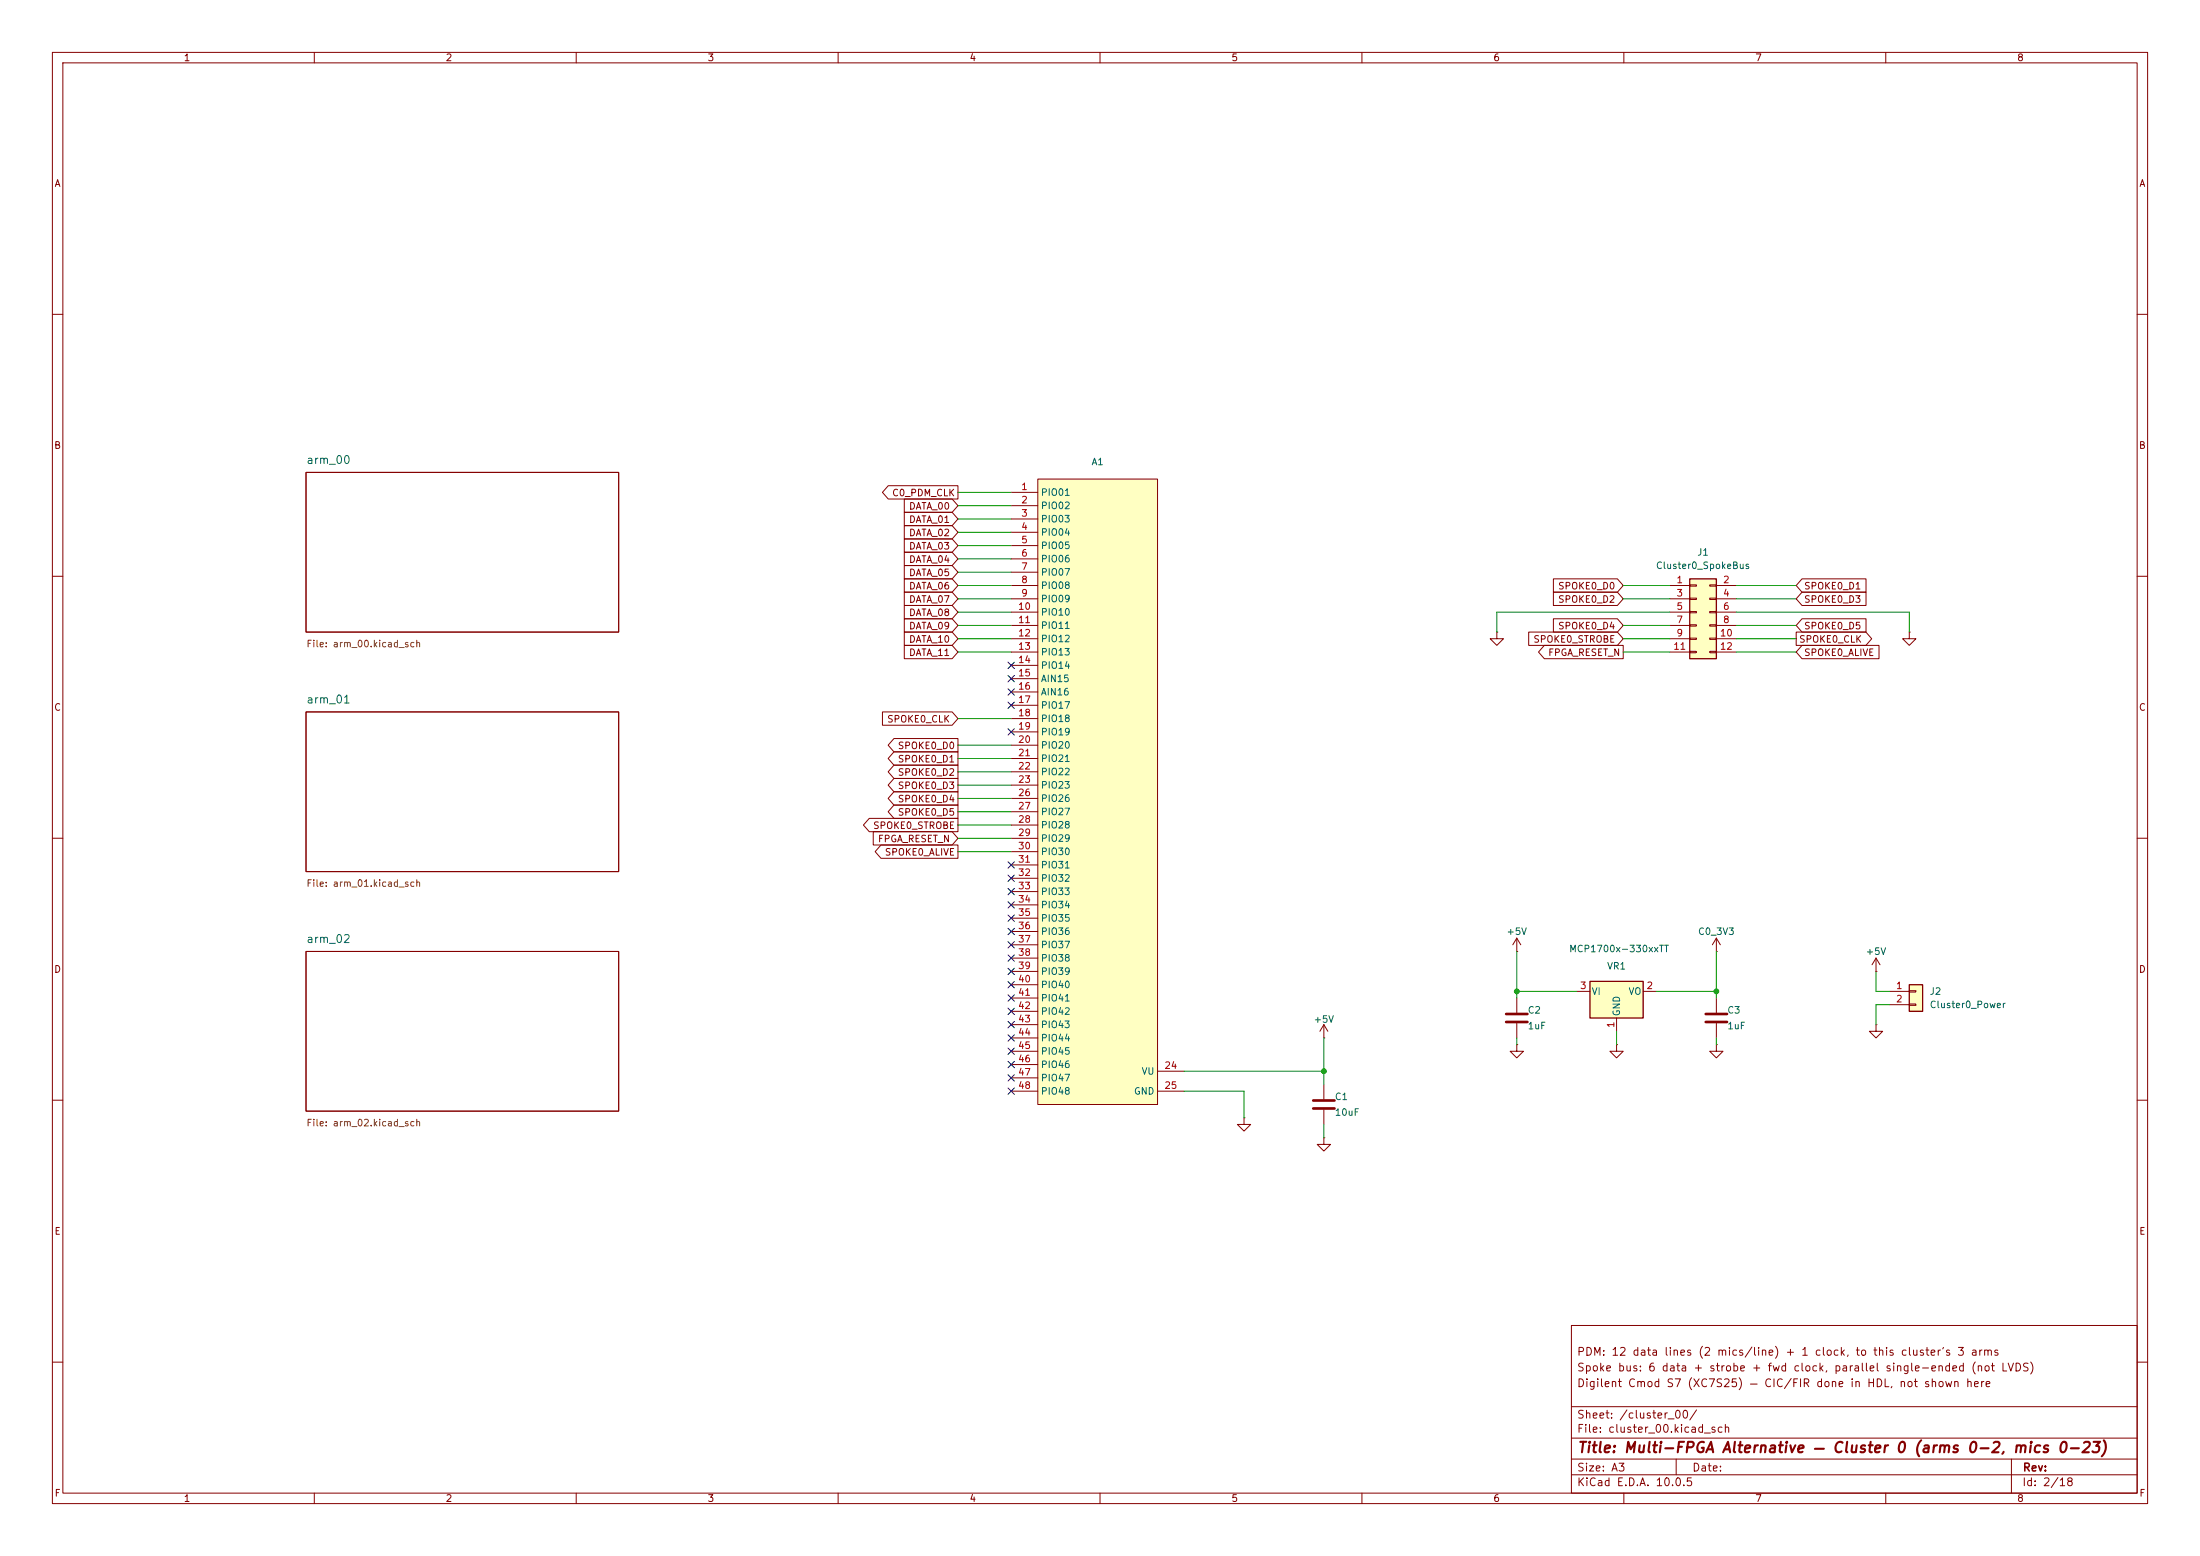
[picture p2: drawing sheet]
<svg xmlns="http://www.w3.org/2000/svg" width="420mm" height="297mm" viewBox="0 0 420 297" stroke-linecap="round" stroke-linejoin="round" font-family="sans-serif">
<g fill="none" stroke="#840000" stroke-width=".19">
<path d="M10 10h400v277h-400zM12 12h396v273h-396zM60 10v2M110 10v2M160 10v2M210 10v2M260 10v2M310 10v2M360 10v2M10 60h2M408 60h2M58.4 90.2h59.7v30.5h-59.7z"/>
<path d="M10 110h2M408 110h2M58.4 135.9h59.7v30.5h-59.7zM10 160h2M408 160h2M289.6 179.1l-.8 1.2M289.6 179.1l.7 1.2M289.6 179.1v2.5M58.4 181.6h59.7v30.5h-59.7zM289.6 181.6h.1M10 210h2M237.5 213.4v1.2h1.3l-1.3 1.3-1.3-1.3h1.3"/>
<path d="M237.5 213.4h.1M252.7 217.2v1.2h1.3l-1.3 1.3-1.2-1.3h1.2M252.7 217.2h.1M252.7 207v2.8M252.7 211.8v2.8M408 210h2M300 253h108v32h-108zM10 260h2M300 278.5h108M300 274.5h108M300 268.5h108M320 278.5v3"/>
<path d="M384 278.5v6.5M408 260h2M60 285v2M110 285v2M160 285v2M210 285v2M260 285v2M300 281.5h108M310 285v2M360 285v2"/>
</g>
<path d="M250.7 210.1h4.1M250.7 211.6h4.1" fill="none" stroke="#840000" stroke-width=".51"/>
<path d="M198.1 91.4h22.9v119.4h-22.9z" fill="#ffffc2"/>
<g fill="none" stroke="#840000" stroke-width=".19">
<path d="M193 94h5.1M193 96.5h5.1M193 99.1h5.1M198.1 91.4h22.9v119.4h-22.9zM193 101.6h5.1M193 104.1h5.1M193 106.7h5.1M193 109.2h5.1M193 111.8h5.1M193 114.3h5.1M193 116.8h5.1M193 119.4h5.1"/>
<path d="M193 121.9h5.1M193 124.5h5.1M193 127h5.1M193 129.5h5.1M193 132.1h5.1M193 134.6h5.1M193 137.2h5.1M193 139.7h5.1M285.7 120.7v1.2h1.3l-1.3 1.3-1.2-1.3h1.2M285.7 120.7h.1M364.5 120.7v1.2h1.3l-1.3 1.3-1.3-1.3h1.3M364.5 120.7h.1"/>
<path d="M193 142.2h5.1M193 144.8h5.1M193 147.3h5.1M193 149.9h5.1M193 152.4h5.1M193 154.9h5.1M193 157.5h5.1M193 160h5.1M193 162.6h5.1M193 165.1h5.1M193 167.6h5.1M193 170.2h5.1"/>
<path d="M193 172.7h5.1M193 175.3h5.1M193 177.8h5.1M327.7 179.1l-.8 1.2M327.7 179.1l.7 1.2M327.7 179.1v2.5M193 180.3h5.1M193 182.9h5.1M193 185.4h5.1M193 188h5.1M193 190.5h5.1M193 193h5.1"/>
<path d="M193 195.6h5.1M193 198.1h5.1M327.7 181.6h.1M327.7 199.4v1.3h1.2l-1.2 1.2-1.3-1.2h1.3M327.7 199.4h.1M327.7 190.5v2.8M327.7 195.3v2.8M193 208.3h5.1M193 200.7h5.1M193 203.2h5.1M193 205.7h5.1M221 204.5h5.1"/>
<path d="M221 208.3h5.1"/>
</g>
<path d="M325.6 193.5h4.1M325.6 195.1h4.1" fill="none" stroke="#840000" stroke-width=".51"/>
<path d="M322.6 110.5h5.1v15.2h-5.1z" fill="#ffffc2"/>
<path d="M322.6 110.5h5.1v15.2h-5.1z" fill="none" stroke="#840000" stroke-width=".25"/>
<g fill="none" stroke="#840000" stroke-width=".19">
<path d="M318.8 111.8h3.8M318.8 114.3h3.8M318.8 116.8h3.8M318.8 119.4h3.8M322.6 111.6h1.2v.3h-1.2zM322.6 114.2h1.2v.2h-1.2zM322.6 116.7h1.2v.3h-1.2zM322.6 119.3h1.2v.2h-1.2zM326.4 111.6h1.3v.3h-1.3zM326.4 114.2h1.3v.2h-1.3zM326.4 116.7h1.3v.3h-1.3zM326.4 119.3h1.3v.2h-1.3z"/>
<path d="M327.7 111.8h3.8M327.7 114.3h3.8M327.7 116.8h3.8M327.7 119.4h3.8M318.8 121.9h3.8M318.8 124.5h3.8M322.6 121.8h1.2v.2h-1.2zM322.6 124.3h1.2v.3h-1.2zM326.4 121.8h1.3v.2h-1.3zM326.4 124.3h1.3v.3h-1.3zM327.7 121.9h3.8M327.7 124.5h3.8"/>
</g>
<path d="M364.5 188h2.5v5h-2.5z" fill="#ffffc2"/>
<path d="M364.5 188h2.5v5h-2.5z" fill="none" stroke="#840000" stroke-width=".25"/>
<path d="M358.1 195.6v1.3h1.3l-1.3 1.2-1.2-1.2h1.2M358.1 195.6h.1M358.1 185.4h.1M358.1 182.9l-.7 1.3M358.1 182.9l.8 1.3M358.1 182.9v2.5M360.7 189.2h3.8M360.7 191.8h3.8M364.5 189.1h1.3v.3h-1.3zM364.5 191.6h1.3v.3h-1.3z" fill="none" stroke="#840000" stroke-width=".19"/>
<path d="M303.5 187.3h10.2v7h-10.2z" fill="#ffffc2"/>
<path d="M303.5 187.3h10.2v7h-10.2z" fill="none" stroke="#840000" stroke-width=".25"/>
<g fill="none" stroke="#840000" stroke-width=".19">
<path d="M169.6 92.7h13.3v2.6h-13.3l-1.1-1.3zM172.6 97.8h9.2l1.1 1.3-1.1 1.2h-9.2zM172.6 95.2h9.2l1.1 1.3-1.1 1.3h-9.2zM172.6 113h9.2l1.1 1.3-1.1 1.3h-9.2zM172.6 105.4h9.2l1.1 1.3-1.1 1.3h-9.2zM172.6 102.9h9.2l1.1 1.2-1.1 1.3h-9.2zM172.6 110.5h9.2l1.1 1.3-1.1 1.2h-9.2zM172.6 115.6h9.2l1.1 1.2-1.1 1.3h-9.2zM172.6 100.3h9.2l1.1 1.3-1.1 1.3h-9.2zM172.6 118.1h9.2l1.1 1.3-1.1 1.3h-9.2zM172.6 107.9h9.2l1.1 1.3-1.1 1.3h-9.2zM296.5 118.1h12.3l1.1 1.3-1.1 1.3h-12.3z"/>
<path d="M296.5 113h12.3l1.1 1.3-1.1 1.3h-12.3zM296.5 110.5h12.3l1.1 1.3-1.1 1.2h-12.3zM344 113h12.2v2.6h-12.2l-1.1-1.3zM344 118.1h12.2v2.6h-12.2l-1.1-1.3zM344 110.5h12.2v2.5h-12.2l-1.1-1.2zM168.5 135.9h13.3l1.1 1.3-1.1 1.2h-13.3zM172.6 120.6h9.2l1.1 1.3-1.1 1.3h-9.2zM172.6 123.2h9.2l1.1 1.3-1.1 1.2h-9.2zM291.8 120.6h17l1.1 1.3-1.1 1.3h-17zM294.8 123.2h15.1v2.5h-15.1l-1.1-1.2zM342.9 120.6h13.3l1.1 1.3-1.1 1.3h-13.3zM344 123.2h14.7v2.5h-14.7l-1.1-1.2z"/>
<path d="M165.9 156.2h17v2.6h-17l-1.1-1.3zM166.7 158.7h15.1l1.1 1.3-1.1 1.3h-15.1zM170.7 153.7h12.2v2.5h-12.2l-1.2-1.3zM170.7 148.6h12.2v2.5h-12.2l-1.2-1.2zM170.7 143.5h12.2v2.6h-12.2l-1.2-1.3zM170.7 151.1h12.2v2.6h-12.2l-1.2-1.3zM170.7 141h12.2v2.5h-12.2l-1.2-1.3zM170.7 146h12.2v2.6h-12.2l-1.2-1.3zM168.2 161.3h14.7v2.5h-14.7l-1.1-1.2zM252.7 198.1h.1M252.7 195.6l-.7 1.3M252.7 195.6l.8 1.3"/>
<path d="M252.7 195.6v2.5M289.6 199.4v1.3h1.2l-1.2 1.2-1.3-1.2h1.3M289.6 199.4h.1M289.6 190.5v2.8M289.6 195.3v2.8M301 189.2h2.5M308.6 199.4v1.3h1.3l-1.3 1.2-1.3-1.2h1.3M308.6 199.4h.1M308.6 194.3v2.6M313.7 189.2h2.5"/>
</g>
<path d="M287.5 193.5h4.1M287.5 195.1h4.1" fill="none" stroke="#840000" stroke-width=".51"/>
<g fill="none" stroke="#009600" stroke-width=".19">
<path d="M182.9 96.5h10.1M182.9 94h10.1M182.9 99.1h10.1M182.9 116.8h10.1M182.9 111.8h10.1M182.9 114.3h10.1M182.9 119.4h10.1M182.9 104.1h10.1M182.9 109.2h10.1M182.9 106.7h10.1M182.9 101.6h10.1M309.9 111.8h8.9"/>
<path d="M309.9 114.3h8.9M309.9 119.4h8.9M318.8 116.8h-33.1v3.9M331.5 116.8h33v3.9M331.5 111.8h11.4M331.5 114.3h11.4M331.5 119.4h11.4M182.9 137.2h10.1M182.9 121.9h10.1M182.9 124.5h10.1M309.9 121.9h8.9M309.9 124.5h8.9"/>
<path d="M331.5 121.9h11.4M331.5 124.5h11.4M182.9 152.4h10.1M182.9 149.9h10.1M182.9 144.8h10.1M182.9 147.3h10.1M182.9 157.5h10.1M182.9 154.9h10.1M182.9 142.2h10.1M182.9 162.6h10.1M182.9 160h10.1M252.7 198.1v8.9"/>
<path d="M289.6 189.2h11.4M289.6 181.6v8.9M289.6 198.1v1.3M308.6 196.9v2.5M316.2 189.2h11.5M327.7 181.6v8.9M327.7 198.1v1.3M358.1 185.4v3.8h2.6M360.7 191.8h-2.6v3.8M226.1 208.3h11.4v5.1M226.1 204.5h26.6M252.7 214.6v2.6"/>
</g>
<g fill="none" stroke="#000084" stroke-width=".19">
<path d="M192.4 139.1l1.2 1.2M192.4 134l1.2 1.2M192.4 126.4l1.2 1.2M192.4 128.9l1.2 1.2M192.4 131.5l1.2 1.2M193.6 139.1l-1.2 1.2M193.6 134l-1.2 1.2M193.6 126.4l-1.2 1.2M193.6 128.9l-1.2 1.2M193.6 131.5l-1.2 1.2M192.4 164.5l1.2 1.2M192.4 172.1l1.2 1.2"/>
<path d="M192.4 167l1.2 1.2M192.4 169.6l1.2 1.2M192.4 177.2l1.2 1.2M192.4 179.7l1.2 1.2M192.4 174.7l1.2 1.2M193.6 164.5l-1.2 1.2M193.6 172.1l-1.2 1.2M193.6 167l-1.2 1.2M193.6 169.6l-1.2 1.2M193.6 177.2l-1.2 1.2M193.6 179.7l-1.2 1.2M193.6 174.7l-1.2 1.2"/>
<path d="M192.4 197.5l1.2 1.2M192.4 195l1.2 1.2M192.4 189.9l1.2 1.2M192.4 187.4l1.2 1.2M192.4 182.3l1.2 1.2M192.4 184.8l1.2 1.2M192.4 192.4l1.2 1.2M193.6 197.5l-1.2 1.2M193.6 195l-1.2 1.2M193.6 189.9l-1.2 1.2M193.6 187.4l-1.2 1.2M193.6 182.3l-1.2 1.2"/>
<path d="M193.6 184.8l-1.2 1.2M193.6 192.4l-1.2 1.2M192.4 205.1l1.2 1.2M192.4 200.1l1.2 1.2M192.4 207.7l1.2 1.2M192.4 202.6l1.2 1.2M193.6 205.1l-1.2 1.2M193.6 200.1l-1.2 1.2M193.6 207.7l-1.2 1.2M193.6 202.6l-1.2 1.2"/>
</g>
<g fill="#009600" stroke="#009600" stroke-width=".19">
<circle cx="289.6" cy="189.2" r=".46"/>
<circle cx="252.7" cy="204.5" r=".46"/>
<circle cx="327.7" cy="189.2" r=".46"/>
</g>
<text font-size="2" fill="#840000" x="301" y="277.8">Title: Multi-FPGA Alternative — Cluster 0 (arms 0-2, mics 0-23)</text>
<g font-size="1.5" fill="#006464">
<text x="58.4" y="88.9">arm_00</text>
<text x="58.4" y="134.7">arm_01</text>
<text x="58.4" y="180.4">arm_02</text>
</g>
<g font-size="1.5" fill="#840000">
<text x="300.9" y="262.1">Spoke bus: 6 data + strobe + fwd clock, parallel single-ended (not LVDS)</text>
<text x="300.9" y="259.1">PDM: 12 data lines (2 mics/line) + 1 clock, to this cluster's 3 arms</text>
<text x="300.9" y="265.1">Digilent Cmod S7 (XC7S25) — CIC/FIR done in HDL, not shown here</text>
<text x="300.9" y="273.8">File: cluster_00.kicad_sch</text>
<text x="300.9" y="271.1">Sheet: /cluster_00/</text>
<text x="300.9" y="281.2">Size: A3</text>
<text x="322.9" y="281.2">Date:</text>
<text x="386" y="281.2">Rev:</text>
<text x="300.9" y="284">KiCad E.D.A. 10.0.5</text>
<text x="385.9" y="284">Id: 2/18</text>
</g>
<g font-size="1.3" fill="#840000">
<text x="35" y="12">1</text>
<text x="85" y="12">2</text>
<text x="135" y="12">3</text>
<text x="185" y="12">4</text>
<text x="235" y="12">5</text>
<text x="285" y="12">6</text>
<text x="335" y="12">7</text>
<text x="385" y="12">8</text>
<text x="10.3" y="36">A</text>
<text x="408.3" y="36">A</text>
<text x="10.2" y="86">B</text>
<text x="408.2" y="86">B</text>
<text x="170.2" y="95">C0_PDM_CLK</text>
<text x="173.4" y="100.1">DATA_01</text>
<text x="173.4" y="97.6">DATA_00</text>
<text x="173.4" y="107.7">DATA_04</text>
<text x="173.4" y="105.2">DATA_03</text>
<text x="173.4" y="102.7">DATA_02</text>
<text x="173.4" y="112.8">DATA_06</text>
<text x="173.4" y="110.3">DATA_05</text>
<text x="297.3" y="112.8">SPOKE0_D0</text>
<text x="344.3" y="112.8">SPOKE0_D1</text>
<text x="173.4" y="115.4">DATA_07</text>
<text x="173.4" y="117.9">DATA_08</text>
<text x="297.3" y="115.4">SPOKE0_D2</text>
<text x="344.3" y="115.4">SPOKE0_D3</text>
<text x="173.4" y="123">DATA_10</text>
<text x="173.4" y="125.5">DATA_11</text>
<text x="173.4" y="120.4">DATA_09</text>
<text x="292.6" y="123">SPOKE0_STROBE</text>
<text x="295.4" y="125.5">FPGA_RESET_N</text>
<text x="297.3" y="120.4">SPOKE0_D4</text>
<text x="343.3" y="123">SPOKE0_CLK</text>
<text x="344.3" y="120.4">SPOKE0_D5</text>
<text x="344.3" y="125.5">SPOKE0_ALIVE</text>
<text x="10.2" y="136">C</text>
<text x="408.2" y="136">C</text>
<text x="169.2" y="138.2">SPOKE0_CLK</text>
<text x="171.3" y="143.3">SPOKE0_D0</text>
<text x="171.3" y="145.8">SPOKE0_D1</text>
<text x="171.3" y="148.4">SPOKE0_D2</text>
<text x="171.3" y="156">SPOKE0_D5</text>
<text x="171.3" y="150.9">SPOKE0_D3</text>
<text x="171.3" y="153.5">SPOKE0_D4</text>
<text x="166.6" y="158.5">SPOKE0_STROBE</text>
<text x="167.5" y="161.1">FPGA_RESET_N</text>
<text x="168.8" y="163.6">SPOKE0_ALIVE</text>
<text x="10.2" y="186">D</text>
<text x="408.2" y="186">D</text>
<text x="10.3" y="236">E</text>
<text x="408.3" y="236">E</text>
<text x="10.3" y="286">F</text>
<text x="35" y="287">1</text>
<text x="85" y="287">2</text>
<text x="135" y="287">3</text>
<text x="185" y="287">4</text>
<text x="235" y="287">5</text>
<text x="285" y="287">6</text>
<text x="335" y="287">7</text>
<text x="385" y="287">8</text>
<text x="408.3" y="286">F</text>
</g>
<g font-size="1.3" fill="#006464">
<text x="208.3" y="89.1">A1</text>
<text x="198.6" y="94.9">PIO01</text>
<text x="198.6" y="97.5">PIO02</text>
<text x="198.6" y="100">PIO03</text>
<text x="198.6" y="102.6">PIO04</text>
<text x="198.6" y="105.1">PIO05</text>
<text x="198.6" y="107.6">PIO06</text>
<text x="323.9" y="106.4">J1</text>
<text x="198.6" y="110.2">PIO07</text>
<text x="198.6" y="112.7">PIO08</text>
<text x="316" y="108.9">Cluster0_SpokeBus</text>
<text x="198.6" y="115.3">PIO09</text>
<text x="198.6" y="117.8">PIO10</text>
<text x="198.6" y="120.3">PIO11</text>
<text x="198.6" y="122.9">PIO12</text>
<text x="198.6" y="125.4">PIO13</text>
<text x="198.6" y="128">PIO14</text>
<text x="198.6" y="130.5">AIN15</text>
<text x="198.6" y="133">AIN16</text>
<text x="198.6" y="135.6">PIO17</text>
<text x="198.6" y="138.1">PIO18</text>
<text x="198.6" y="140.7">PIO19</text>
<text x="198.6" y="143.2">PIO20</text>
<text x="198.6" y="145.7">PIO21</text>
<text x="198.6" y="148.3">PIO22</text>
<text x="198.6" y="150.8">PIO23</text>
<text x="198.6" y="153.4">PIO26</text>
<text x="198.6" y="155.9">PIO27</text>
<text x="198.6" y="158.4">PIO28</text>
<text x="198.6" y="161">PIO29</text>
<text x="198.6" y="163.5">PIO30</text>
<text x="198.6" y="166.1">PIO31</text>
<text x="198.6" y="168.6">PIO32</text>
<text x="198.6" y="171.1">PIO33</text>
<text x="198.6" y="173.7">PIO34</text>
<text x="198.6" y="176.2">PIO35</text>
<text x="198.6" y="178.8">PIO36</text>
<text x="287.5" y="178.8">+5V</text>
<text x="324.1" y="178.8">C0_3V3</text>
<text x="198.6" y="181.3">PIO37</text>
<text x="198.6" y="183.8">PIO38</text>
<text x="299.5" y="182.1">MCP1700x-330xxTT</text>
<text x="306.7" y="185.4">VR1</text>
<text x="356.1" y="182.6">+5V</text>
<text x="198.6" y="186.4">PIO39</text>
<text x="198.6" y="188.9">PIO40</text>
<text x="198.6" y="191.5">PIO41</text>
<text x="303.8" y="190.2">VI</text>
<text x="310.8" y="190.2">VO</text>
<text x="368.3" y="190.2">J2</text>
<text x="198.6" y="194">PIO42</text>
<text x="198.6" y="196.5">PIO43</text>
<text x="250.7" y="195.5">+5V</text>
<text x="291.5" y="193.8">C2</text>
<text x="291.5" y="196.8">1uF</text>
<text x="309.6" y="194.1" transform="rotate(-90 309.6 194.1)">GND</text>
<text x="329.6" y="193.8">C3</text>
<text x="329.6" y="196.8">1uF</text>
<text x="368.3" y="192.7">Cluster0_Power</text>
<text x="198.6" y="199.1">PIO44</text>
<text x="198.6" y="201.6">PIO45</text>
<text x="198.6" y="204.2">PIO46</text>
<text x="198.6" y="206.7">PIO47</text>
<text x="198.6" y="209.2">PIO48</text>
<text x="216.4" y="209.2">GND</text>
<text x="217.8" y="205.4">VU</text>
<text x="254.7" y="210.3">C1</text>
<text x="254.7" y="213.3">10uF</text>
</g>
<g font-size="1.3" fill="#a90000">
<text x="194.8" y="93.8">1</text>
<text x="194.8" y="96.4">2</text>
<text x="194.8" y="98.9">3</text>
<text x="194.8" y="101.5">4</text>
<text x="194.8" y="104">5</text>
<text x="194.8" y="106.5">6</text>
<text x="194.8" y="109.1">7</text>
<text x="194.8" y="111.6">8</text>
<text x="319.9" y="111.6">1</text>
<text x="328.8" y="111.6">2</text>
<text x="194.2" y="116.7">10</text>
<text x="194.2" y="119.2">11</text>
<text x="194.8" y="114.2">9</text>
<text x="319.9" y="114.2">3</text>
<text x="319.9" y="116.7">5</text>
<text x="319.9" y="119.2">7</text>
<text x="328.8" y="114.2">4</text>
<text x="328.8" y="116.7">6</text>
<text x="328.8" y="119.2">8</text>
<text x="194.2" y="121.8">12</text>
<text x="194.2" y="124.3">13</text>
<text x="319.3" y="124.3">11</text>
<text x="319.9" y="121.8">9</text>
<text x="328.2" y="121.8">10</text>
<text x="328.2" y="124.3">12</text>
<text x="194.2" y="126.9">14</text>
<text x="194.2" y="129.4">15</text>
<text x="194.2" y="131.9">16</text>
<text x="194.2" y="134.5">17</text>
<text x="194.2" y="137">18</text>
<text x="194.2" y="139.6">19</text>
<text x="194.2" y="142.1">20</text>
<text x="194.2" y="144.6">21</text>
<text x="194.2" y="147.2">22</text>
<text x="194.2" y="149.7">23</text>
<text x="194.2" y="152.3">26</text>
<text x="194.2" y="154.8">27</text>
<text x="194.2" y="157.3">28</text>
<text x="194.2" y="159.9">29</text>
<text x="194.2" y="162.4">30</text>
<text x="194.2" y="165">31</text>
<text x="194.2" y="167.5">32</text>
<text x="194.2" y="170">33</text>
<text x="194.2" y="172.6">34</text>
<text x="194.2" y="175.1">35</text>
<text x="194.2" y="177.7">36</text>
<text x="194.2" y="180.2">37</text>
<text x="194.2" y="182.7">38</text>
<text x="194.2" y="185.3">39</text>
<text x="194.2" y="187.8">40</text>
<text x="194.2" y="190.4">41</text>
<text x="301.5" y="189.1">3</text>
<text x="314.2" y="189.1">2</text>
<text x="361.9" y="189.1">1</text>
<text x="361.9" y="191.6">2</text>
<text x="194.2" y="192.9">42</text>
<text x="194.2" y="195.4">43</text>
<text x="194.2" y="198">44</text>
<text x="308.5" y="196.3" transform="rotate(-90 308.5 196.3)">1</text>
<text x="194.2" y="200.5">45</text>
<text x="194.2" y="203.1">46</text>
<text x="194.2" y="205.6">47</text>
<text x="194.2" y="208.1">48</text>
<text x="222.2" y="204.3">24</text>
<text x="222.2" y="208.1">25</text>
</g>
<g font-size="1.3" fill="#725600">
<text x="58.4" y="123.9">File: arm_00.kicad_sch</text>
<text x="58.4" y="169.6">File: arm_01.kicad_sch</text>
<text x="58.4" y="215.3">File: arm_02.kicad_sch</text>
</g>
</svg>
